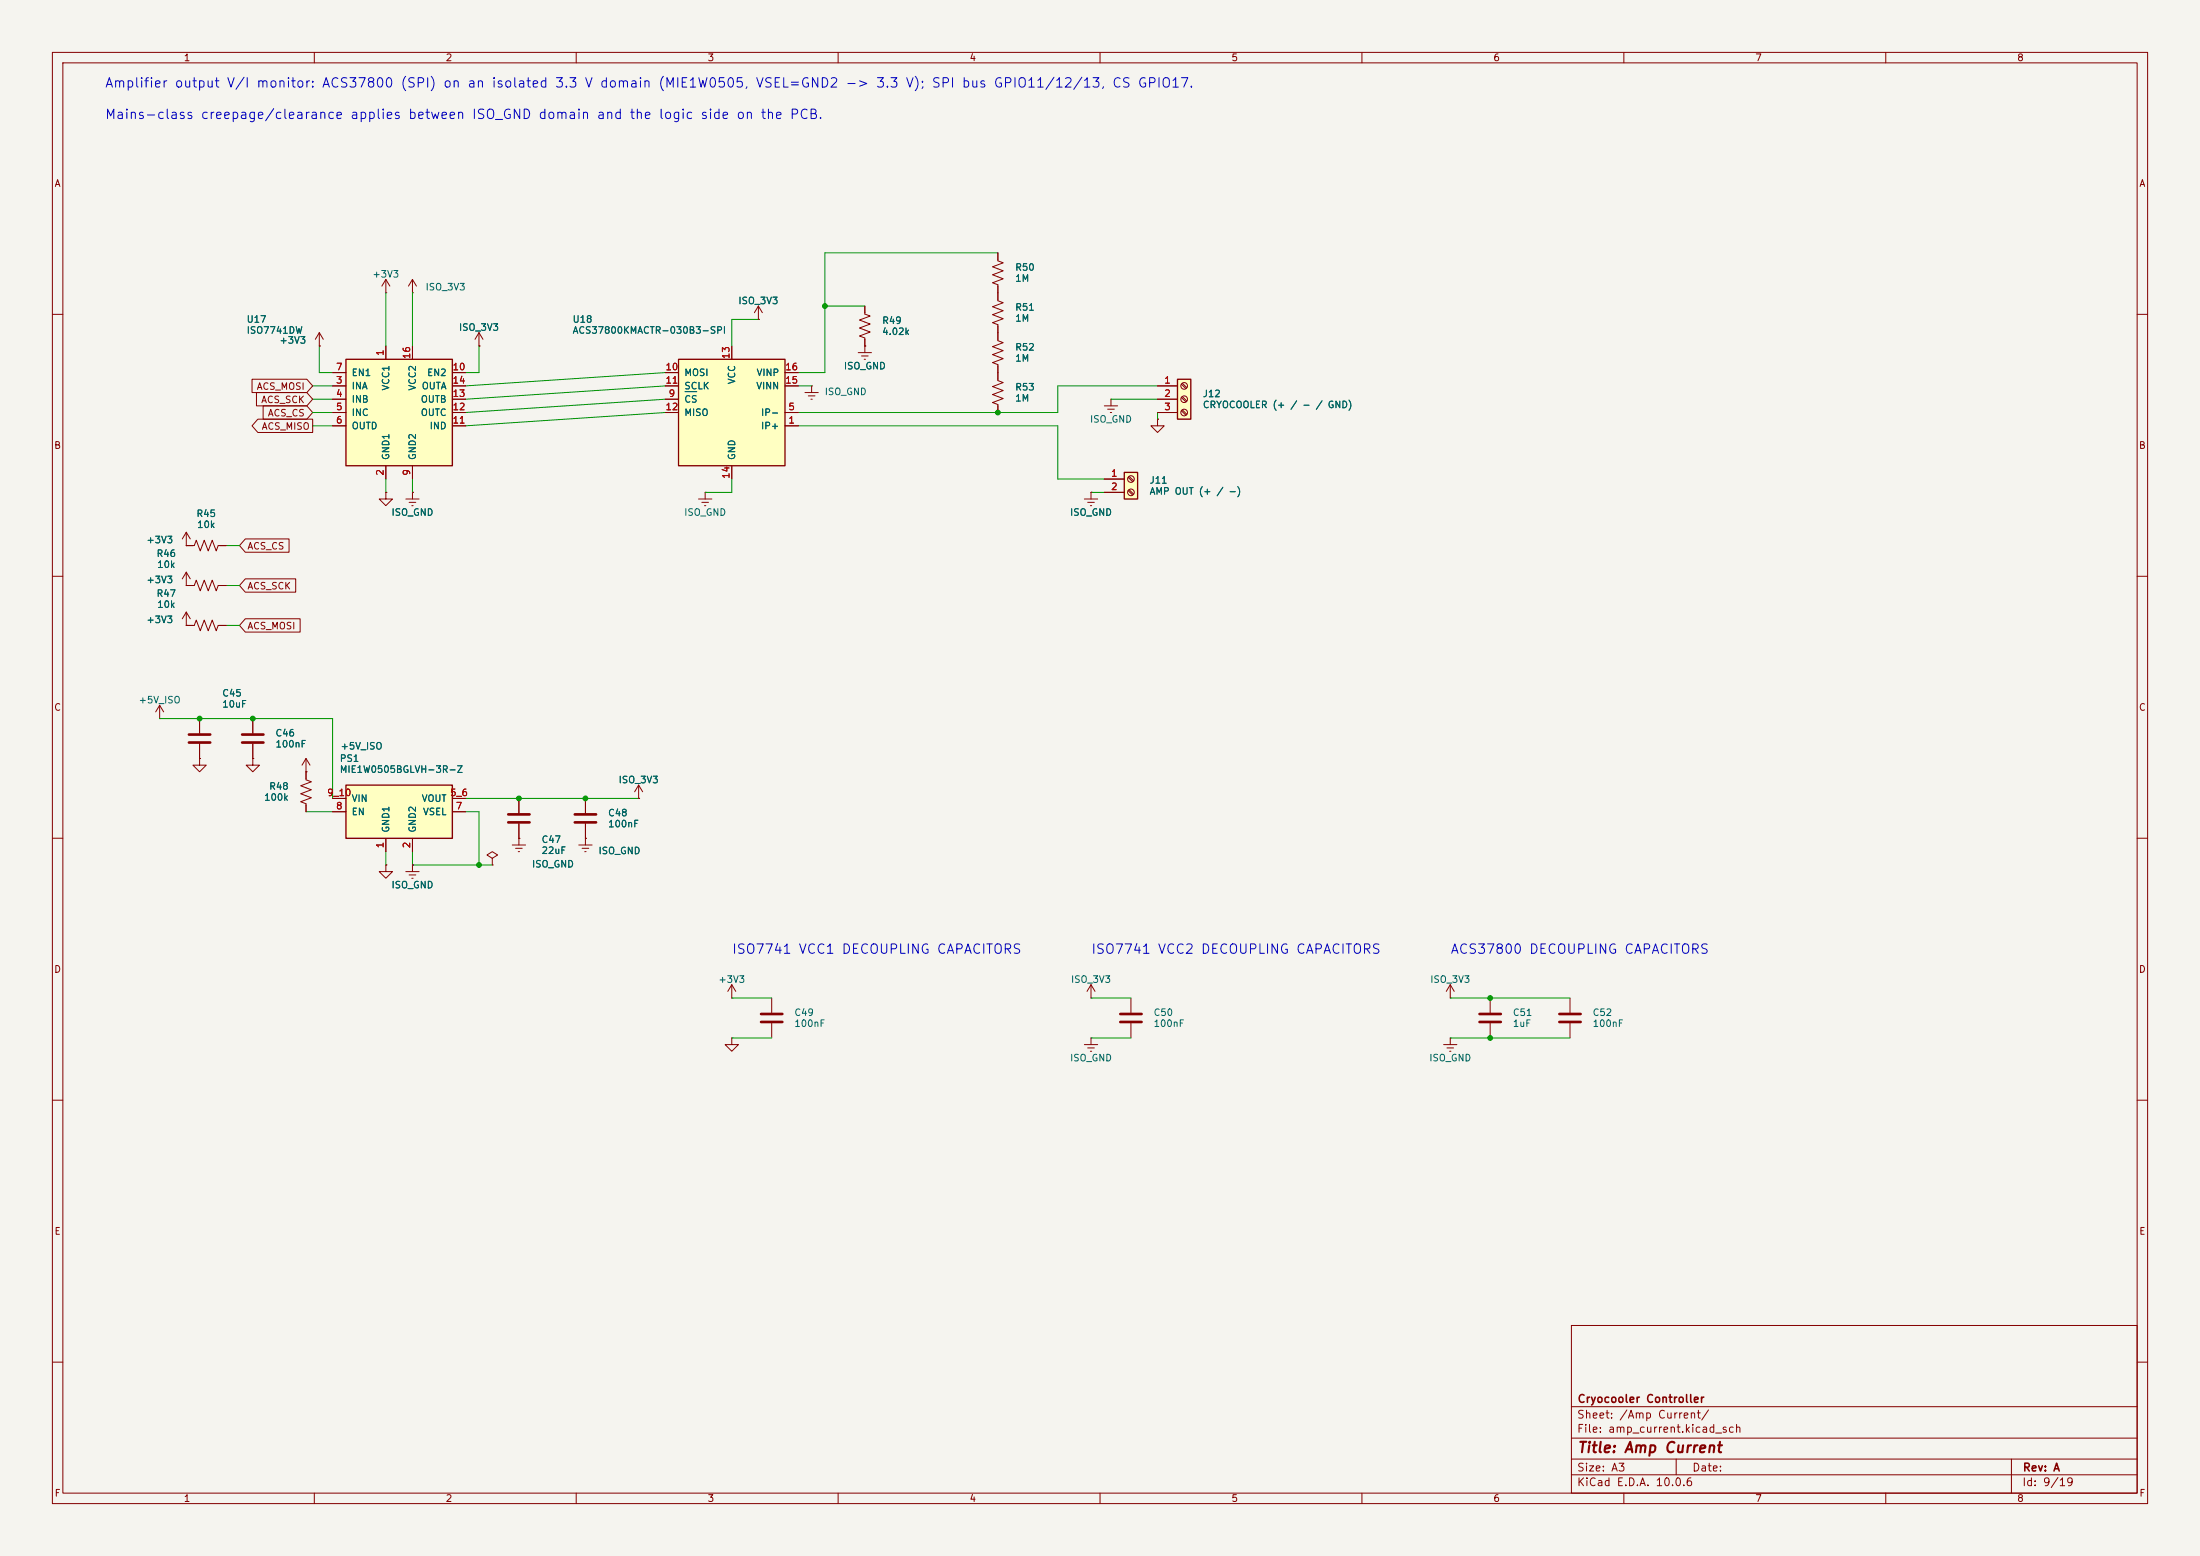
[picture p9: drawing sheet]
<svg xmlns="http://www.w3.org/2000/svg" width="420mm" height="297mm" viewBox="0 0 420 297" stroke-linecap="round" stroke-linejoin="round" font-family="sans-serif">
<path d="M0 0h420v297h-420z" fill="#f5f4ef" stroke="#f5f4ef" stroke-width=".19"/>
<g fill="none" stroke="#840000" stroke-width=".19">
<path d="M10 10h400v277h-400zM12 12h396v273h-396zM60 10v2M110 10v2M160 10v2M210 10v2M260 10v2M310 10v2M360 10v2M10 60h2M91.4 66h.1M91.4 63.5l-.7 1.3"/>
<path d="M91.4 63.5l.8 1.3M91.4 63.5v2.5M408 60h2M10 110h2M408 110h2M10 160h2M38.1 144.8v1.3h1.3l-1.3 1.2-1.3-1.2h1.3M38.1 144.8h.1M408 160h2M10 210h2M408 210h2M300 253h108v32h-108z"/>
<path d="M10 260h2M300 278.5h108M300 274.5h108M300 268.5h108M320 278.5v3M384 278.5v6.5M408 260h2M60 285v2M110 285v2M160 285v2M210 285v2M260 285v2"/>
<path d="M300 281.5h108M310 285v2M360 285v2"/>
</g>
<path d="M214.6 90.2h2.6v5.1h-2.6z" fill="#ffffc2"/>
<path d="M214.6 90.2h2.6v5.1h-2.6z" fill="none" stroke="#840000" stroke-width=".25"/>
<g fill="none" stroke="#840000" stroke-width=".19">
<path d="M210.8 91.4h3.8M210.8 94h3.8M215.4 91.1l.8 .8M215.4 93.6l.8 .9M215.5 90.9l.9 .9M215.5 93.5l.9 .8M30.5 137.2h.1M30.5 134.6l-.8 1.3M30.5 134.6l.7 1.3M30.5 134.6v2.6"/>
<circle cx="215.9" cy="91.4" r=".63"/>
<circle cx="215.9" cy="94" r=".63"/>
</g>
<path d="M224.8 72.4h2.5v7.6h-2.5z" fill="#ffffc2"/>
<path d="M224.8 72.4h2.5v7.6h-2.5z" fill="none" stroke="#840000" stroke-width=".25"/>
<g fill="none" stroke="#840000" stroke-width=".19">
<path d="M221 73.7h3.8M221 76.2h3.8M221 78.7h3.8M225.5 73.3l.9 .9M225.5 75.9l.9 .8M225.5 78.4l.9 .8M225.7 73.2l.9 .8M225.7 75.7l.9 .8M225.7 78.2l.9 .9M73.7 165.1v1.3h1.2l-1.2 1.2-1.3-1.2h1.3M73.7 165.1h.1"/>
<circle cx="226.1" cy="73.7" r=".63"/>
<circle cx="226.1" cy="76.2" r=".63"/>
<circle cx="226.1" cy="78.7" r=".63"/>
</g>
<path d="M66 149.9h20.4v10.1h-20.4z" fill="#ffffc2"/>
<path d="M66 149.9h20.4v10.1h-20.4z" fill="none" stroke="#840000" stroke-width=".25"/>
<g fill="none" stroke="#840000" stroke-width=".19">
<path d="M78.7 55.9h.1M78.7 53.3v2.6M78.7 53.3l-.7 1.3M78.7 53.3l.8 1.3M190.5 48.3v1.5l1 .4-2 .7 2 .8-2 .8 2 .7-2 .8 1 .4v3l1 .4-2 .7 2 .8-2 .8 2 .7-2 .8 1 .4v3l1 .4-2 .8 2 .7-2 .8 2 .8-2 .7 1 .4v1.5M73.7 94v1.3h1.2l-1.2 1.2-1.3-1.2h1.3M73.7 94h.1M77.5 95.3h2.5M78.1 95.9h1.3M78.6 96.5h.3M78.7 94h.1M78.7 94v1.3"/>
<path d="M35.6 104.1h1.5l.4-1 .7 2.1 .8-2.1 .8 2.1 .7-2.1 .8 2.1 .4-1.1h1.5M35.6 111.8h.1M35.6 119.4h1.5l.4-1 .7 2 .8-2 .8 2 .7-2 .8 2 .4-1h1.5M35.6 109.2l-.8 1.3M35.6 109.2l.7 1.3M35.6 109.2v2.6M63.5 152.4h2.5M63.5 154.9h2.5M86.4 152.4h2.5M86.4 154.9h2.5M99.1 152.4v2.8M99.1 157.2v4.1"/>
<path d="M73.7 160v2.6M77.5 166.4h2.5M78.1 167h1.3M78.6 167.6h.3M78.7 165.1h.1M78.7 160v2.6M78.7 165.1v1.3M94 163.8l1-.6-1-.6-1 .6 1 .6v1.3M94 165.1h.1M97.8 161.3h2.5M98.4 161.9h1.3M98.9 162.6h.3"/>
<path d="M99.1 160h.1"/>
</g>
<path d="M97 155.4h4.1M97 157h4.1" fill="none" stroke="#840000" stroke-width=".51"/>
<path d="M66 68.6h20.4v20.3h-20.4z" fill="#ffffc2"/>
<path d="M66 68.6h20.4v20.3h-20.4z" fill="none" stroke="#840000" stroke-width=".25"/>
<g fill="none" stroke="#840000" stroke-width=".19">
<path d="M144.8 58.4l-.8 1.3M144.8 58.4l.7 1.3M144.8 58.4v2.6M165.1 58.4v1.5l1 .4-2 .8 2 .7-2 .8 2 .8-2 .7 1 .4v2.8M61 66h.1M61 63.5l-.8 1.3M61 63.5l.7 1.3M61 63.5v2.5M63.5 73.7h2.5M63.5 76.2h2.5M63.5 78.7h2.5M63.5 71.1h2.5"/>
<path d="M73.7 66v2.6M78.7 66v2.6M86.4 73.7h2.5M86.4 76.2h2.5M86.4 78.7h2.5M86.4 71.1h2.5M144.8 61h.1M153.7 74.9h2.5M154.3 75.6h1.3M154.8 76.2h.3M154.9 73.7h.1M154.9 73.7v1.2"/>
<path d="M163.8 67.3h2.6M164.5 67.9h1.2M165 68.6h.2M165.1 66h.1M190.5 71.1v1.5l1 .4-2 .8 2 .7-2 .8 2 .8-2 .7 1 .4v1.5M210.8 77.5h2.6M211.5 78.1h1.2M212 78.7h.2M212.1 76.2h.1M212.1 76.2v1.3M63.5 81.3h2.5M73.7 88.9v2.5"/>
<path d="M78.7 88.9v2.5M86.4 81.3h2.5M221 80v1.3h1.2l-1.2 1.3-1.3-1.3h1.3M221 80h.1M35.6 119.4h.1M35.6 111.8h1.5l.4-1.1 .7 2.1 .8-2.1 .8 2.1 .7-2.1 .8 2.1 .4-1h1.5M35.6 104.1h.1M35.6 116.8l-.8 1.3M35.6 116.8l.7 1.3M35.6 101.6v2.5M35.6 116.8v2.6M35.6 101.6l-.8 1.3"/>
<path d="M35.6 101.6l.7 1.3M48.3 137.2v2.8M48.3 144.8v1.3h1.2l-1.2 1.2-1.3-1.2h1.3M48.3 144.8h.1M48.3 142v2.8M58.4 147.3h.1M58.4 144.8v4l1 .4-2 .8 2 .7-2 .8 2 .8-2 .7 1 .4v1.5M58.4 144.8l-.7 1.3M58.4 144.8l.8 1.3"/>
</g>
<path d="M46.2 140.2h4.1M46.2 141.7h4.1" fill="none" stroke="#840000" stroke-width=".51"/>
<path d="M129.5 68.6h20.4v20.3h-20.4z" fill="#ffffc2"/>
<path d="M129.5 68.6h20.4v20.3h-20.4z" fill="none" stroke="#840000" stroke-width=".25"/>
<g fill="none" stroke="#840000" stroke-width=".19">
<path d="M73.7 55.9h.1M73.7 53.3l-.8 1.3M73.7 53.3l.7 1.3M73.7 53.3v2.6M165.1 58.4v1.3M190.5 48.3v1.2M190.5 54.6v2.6M48.1 72.4h10.5l1.1 1.3-1.1 1.2h-10.5zM49 74.9h9.6l1.1 1.3-1.1 1.3h-9.6zM50.2 77.5h8.4l1.1 1.2-1.1 1.3h-8.4zM61 66h.1M63.5 78.7h2.5"/>
<path d="M63.5 76.2h2.5M63.5 71.1h2.5M63.5 73.7h2.5M73.7 66v2.6M78.7 66v2.6M86.4 78.7h2.5M86.4 76.2h2.5M86.4 71.1h2.5M86.4 73.7h2.5M91.4 66h.1M127 78.7h2.5M127 76.2h2.5"/>
<path d="M127 71.1h2.5M127 73.7h2.5M139.7 66v2.6M144.8 61h.1M149.9 78.7h2.5M149.9 71.1h2.5M149.9 73.7h2.5M165.1 66h.1M165.1 64.8v1.2M190.5 62.2v2.6M190.5 69.9v2.5M190.5 77.5v1.2"/>
<path d="M221 78.7h3.8M221 76.2h3.8M221 73.7h3.8M49.2 80h10.5v2.6h-10.5l-1.1-1.3zM63.5 81.3h2.5M73.7 94h.1M73.7 88.9v2.5M78.7 94h.1M78.7 88.9v2.5M86.4 81.3h2.5M133.3 95.3h2.6M134 95.9h1.3"/>
<path d="M134.5 96.5h.2M134.6 94h.1M134.6 94v1.3M139.7 88.9v2.5M149.9 81.3h2.5M207 95.3h2.5M207.6 95.9h1.3M208.2 96.5h.2M208.3 94h.1M208.3 94v1.3M210.8 91.4h3.8M210.8 94h3.8"/>
<path d="M221 80h.1M35.6 111.8h.1M35.6 119.4h.1M35.6 104.1h.1M35.6 104.1h1.2M35.6 119.4h1.2M35.6 111.8h1.2M41.9 104.1h1.3M41.9 119.4h1.3M41.9 111.8h1.3M46.8 110.5h9.7v2.5h-9.7l-1.1-1.2zM46.8 102.9h8.4v2.5h-8.4l-1.1-1.3z"/>
<path d="M46.8 118.1h10.5v2.6h-10.5l-1.1-1.3zM38.1 137.2v2.8M48.3 137.2v2.8M38.1 144.8h.1M38.1 142v2.8M48.3 144.8h.1M48.3 142v2.8M58.4 147.3h.1M58.4 147.3v1.3M58.4 153.7v1.2M63.5 152.4h2.5M63.5 154.9h2.5"/>
<path d="M86.4 152.4h2.5M86.4 154.9h2.5M99.1 152.4v2.8M99.1 157.2v2.8M111.8 152.4v2.8M111.8 157.2v4.1M121.9 152.4h.1M121.9 149.9l-.7 1.2M121.9 149.9l.8 1.2M121.9 149.9v2.5M73.7 165.1h.1M73.7 160v2.6"/>
<path d="M78.7 165.1h.1M78.7 160v2.6M99.1 160h.1M110.5 161.3h2.5M111.1 161.9h1.3M111.6 162.6h.3M111.8 160h.1M139.7 190.5h.1M139.7 198.1v1.3h1.3l-1.3 1.3-1.3-1.3h1.3M139.7 198.1h.1M139.7 188v2.5M139.7 188l-.8 1.2"/>
<path d="M139.7 188l.8 1.2M147.3 190.5v2.8M147.3 195.3v2.8M207 199.4h2.5M208.3 198.1h.1M208.3 190.5h.1M208.3 188v2.5M208.3 198.1v1.3M208.3 188l-.8 1.2M208.3 188l.7 1.2M215.9 190.5v2.8M215.9 195.3v2.8"/>
<path d="M275.6 199.4h2.5M276.9 198.1h.1M276.9 190.5h.1M276.9 188v2.5M276.9 198.1v1.3M276.9 188l-.8 1.2M276.9 188l.7 1.2M284.5 190.5v2.8M284.5 195.3v2.8M299.7 190.5v2.8M299.7 195.3v2.8M207.6 200h1.3"/>
<path d="M208.2 200.7h.2M276.2 200h1.3M276.7 200.7h.3"/>
</g>
<path d="M130.8 74.8h2.2" fill="none" stroke="#006464" stroke-width=".19"/>
<path d="M36.1 140.2h4M36.1 141.7h4M109.7 155.4h4.1M109.7 157h4.1M145.3 193.5h4.1M145.3 195.1h4.1M213.9 193.5h4M213.9 195.1h4M282.4 193.5h4.1M282.4 195.1h4.1M297.7 193.5h4.1M297.7 195.1h4.1" fill="none" stroke="#840000" stroke-width=".51"/>
<g fill="none" stroke="#009600" stroke-width=".19">
<path d="M73.7 55.9v10.1M78.7 55.9v10.1M157.5 58.4h7.6M190.5 48.3h-33v22.8h-5.1M59.7 78.7h3.8M59.7 73.7h3.8M59.7 76.2h3.8M61 66v5.1h2.5M91.4 66v5.1h-2.5M127 71.1l-38.1 2.6M127 73.7l-38.1 2.5M127 78.7l-38.1 2.6"/>
<path d="M127 76.2l-38.1 2.5M144.8 61h-5.1v5M152.4 73.7h2.5M212.1 76.2h8.9M221 73.7h-19.1v5h-49.5M221 78.7v1.3M59.7 81.3h3.8M73.7 91.4v2.6M78.7 91.4v2.6M139.7 91.4v2.6h-5.1M152.4 81.3h49.5v10.1h8.9M208.3 94h2.5"/>
<path d="M43.2 104.1h2.5M43.2 111.8h2.5M43.2 119.4h2.5M30.5 137.2h33v15.2M58.4 154.9h5.1M88.9 152.4h33M88.9 154.9h2.5v10.2M73.7 162.6v2.5M78.7 162.6v2.5h15.3M139.7 190.5h7.6M139.7 198.1h7.6M208.3 190.5h7.6"/>
<path d="M208.3 198.1h7.6M276.9 190.5h22.8M276.9 198.1h22.8"/>
</g>
<g fill="#009600" stroke="#009600" stroke-width=".19">
<circle cx="38.1" cy="137.2" r=".46"/>
<circle cx="91.4" cy="165.1" r=".46"/>
<circle cx="48.3" cy="137.2" r=".46"/>
<circle cx="157.5" cy="58.4" r=".46"/>
<circle cx="190.5" cy="78.7" r=".46"/>
<circle cx="99.1" cy="152.4" r=".46"/>
<circle cx="111.8" cy="152.4" r=".46"/>
<circle cx="284.5" cy="190.5" r=".46"/>
<circle cx="284.5" cy="198.1" r=".46"/>
</g>
<text font-size="2" fill="#840000" x="301" y="277.8">Title: Amp Current</text>
<g font-size="1.8" fill="#0000c2">
<text x="19.9" y="17.2">Amplifier output V/I monitor: ACS37800 (SPI) on an isolated 3.3 V domain (MIE1W0505, VSEL=GND2 -&gt; 3.3 V); SPI bus GPIO11/12/13, CS GPIO17.</text>
<text x="19.9" y="23.2">Mains-class creepage/clearance applies between ISO_GND domain and the logic side on the PCB.</text>
<text x="139.6" y="182.5">ISO7741 VCC1 DECOUPLING CAPACITORS</text>
<text x="208.2" y="182.5">ISO7741 VCC2 DECOUPLING CAPACITORS</text>
<text x="276.8" y="182.5">ACS37800 DECOUPLING CAPACITORS</text>
</g>
<g font-size="1.5" fill="#840000">
<text x="301" y="268.1">Cryocooler Controller</text>
<text x="300.9" y="273.8">File: amp_current.kicad_sch</text>
<text x="300.9" y="271.1">Sheet: /Amp Current/</text>
<text x="300.9" y="281.2">Size: A3</text>
<text x="322.9" y="281.2">Date:</text>
<text x="386" y="281.2">Rev: A</text>
<text x="300.9" y="284">KiCad E.D.A. 10.0.6</text>
<text x="385.9" y="284">Id: 9/19</text>
</g>
<g font-size="1.3" fill="#840000">
<text x="35" y="12">1</text>
<text x="85" y="12">2</text>
<text x="135" y="12">3</text>
<text x="185" y="12">4</text>
<text x="235" y="12">5</text>
<text x="285" y="12">6</text>
<text x="335" y="12">7</text>
<text x="385" y="12">8</text>
<text x="10.3" y="36">A</text>
<text x="408.3" y="36">A</text>
<text x="48.9" y="74.7">ACS_MOSI</text>
<text x="49.7" y="77.3">ACS_SCK</text>
<text x="49.9" y="82.3">ACS_MISO</text>
<text x="51" y="79.8">ACS_CS</text>
<text x="10.2" y="86">B</text>
<text x="408.2" y="86">B</text>
<text x="47.1" y="105.2">ACS_CS</text>
<text x="47.1" y="112.8">ACS_SCK</text>
<text x="47.1" y="120.4">ACS_MOSI</text>
<text x="10.2" y="136">C</text>
<text x="408.2" y="136">C</text>
<text x="10.2" y="186">D</text>
<text x="408.2" y="186">D</text>
<text x="10.3" y="236">E</text>
<text x="408.3" y="236">E</text>
<text x="10.3" y="286">F</text>
<text x="35" y="287">1</text>
<text x="85" y="287">2</text>
<text x="135" y="287">3</text>
<text x="185" y="287">4</text>
<text x="235" y="287">5</text>
<text x="285" y="287">6</text>
<text x="335" y="287">7</text>
<text x="385" y="287">8</text>
<text x="408.3" y="286">F</text>
</g>
<g font-size="1.3" fill="#006464">
<text x="71" y="53.3">+3V3</text>
<text x="193.7" y="52">R50</text>
<text x="81.1" y="55.7">ISO_3V3</text>
<text x="140.8" y="58.4">ISO_3V3</text>
<text x="193.7" y="59.6">R51</text>
<text x="193.7" y="54.1">1M</text>
<text x="47" y="61.9">U17</text>
<text x="47" y="64">ISO7741DW</text>
<text x="53.2" y="65.9">+3V3</text>
<text x="87.5" y="63.4">ISO_3V3</text>
<text x="109.2" y="61.9">U18</text>
<text x="109.2" y="64">ACS37800KMACTR-030B3-SPI</text>
<text x="168.3" y="62.1">R49</text>
<text x="168.3" y="64.2">4.02k</text>
<text x="193.7" y="61.7">1M</text>
<text x="161" y="70.8">ISO_GND</text>
<text x="193.7" y="67.2">R52</text>
<text x="193.7" y="69.3">1M</text>
<text x="67" y="74.6">INA</text>
<text x="67" y="77.2">INB</text>
<text x="67" y="72.1">EN1</text>
<text x="74.6" y="74.7" transform="rotate(-90 74.6 74.7)">VCC1</text>
<text x="79.7" y="74.7" transform="rotate(-90 79.7 74.7)">VCC2</text>
<text x="80.2" y="77.2">OUTB</text>
<text x="80.4" y="74.6">OUTA</text>
<text x="81.4" y="72.1">EN2</text>
<text x="130.5" y="77.2">CS</text>
<text x="130.5" y="72.1">MOSI</text>
<text x="130.5" y="74.6">SCLK</text>
<text x="140.7" y="73.5" transform="rotate(-90 140.7 73.5)">VCC</text>
<text x="144.3" y="74.6">VINN</text>
<text x="144.3" y="72.1">VINP</text>
<text x="157.3" y="75.7">ISO_GND</text>
<text x="193.7" y="74.8">R53</text>
<text x="193.7" y="76.9">1M</text>
<text x="229.5" y="76.1">J12</text>
<text x="67" y="79.7">INC</text>
<text x="67" y="82.2">OUTD</text>
<text x="80.2" y="79.7">OUTC</text>
<text x="81.9" y="82.2">IND</text>
<text x="130.5" y="79.7">MISO</text>
<text x="145.2" y="82.2">IP+</text>
<text x="145.2" y="79.7">IP-</text>
<text x="208" y="81">ISO_GND</text>
<text x="229.5" y="78.2">CRYOCOOLER (+ / - / GND)</text>
<text x="74.6" y="87.9" transform="rotate(-90 74.6 87.9)">GND1</text>
<text x="79.7" y="87.9" transform="rotate(-90 79.7 87.9)">GND2</text>
<text x="140.7" y="87.9" transform="rotate(-90 140.7 87.9)">GND</text>
<text x="219.4" y="92.6">J11</text>
<text x="219.4" y="94.7">AMP OUT (+ / -)</text>
<text x="37.4" y="99">R45</text>
<text x="37.5" y="101.1">10k</text>
<text x="74.6" y="98.8">ISO_GND</text>
<text x="130.5" y="98.8">ISO_GND</text>
<text x="204.2" y="98.8">ISO_GND</text>
<text x="27.8" y="104">+3V3</text>
<text x="29.8" y="106.6">R46</text>
<text x="27.8" y="111.6">+3V3</text>
<text x="29.9" y="108.7">10k</text>
<text x="27.8" y="119.2">+3V3</text>
<text x="29.8" y="114.2">R47</text>
<text x="29.9" y="116.3">10k</text>
<text x="26.4" y="134.6">+5V_ISO</text>
<text x="42.3" y="133.3">C45</text>
<text x="42.3" y="135.4">10uF</text>
<text x="52.5" y="140.9">C46</text>
<text x="52.5" y="143">100nF</text>
<text x="64.9" y="143.4">+5V_ISO</text>
<text x="64.8" y="145.7">PS1</text>
<text x="64.8" y="147.8">MIE1W0505BGLVH-3R-Z</text>
<text x="118" y="149.8">ISO_3V3</text>
<text x="50.3" y="153.1">100k</text>
<text x="51.3" y="151">R48</text>
<text x="67" y="155.9">EN</text>
<text x="67" y="153.4">VIN</text>
<text x="80.4" y="153.4">VOUT</text>
<text x="80.6" y="155.9">VSEL</text>
<text x="74.6" y="159" transform="rotate(-90 74.6 159)">GND1</text>
<text x="79.7" y="159" transform="rotate(-90 79.7 159)">GND2</text>
<text x="103.3" y="161.2">C47</text>
<text x="116" y="156.1">C48</text>
<text x="116" y="158.2">100nF</text>
<text x="101.4" y="165.9">ISO_GND</text>
<text x="103.3" y="163.3">22uF</text>
<text x="114.1" y="163.4">ISO_GND</text>
<text x="74.6" y="169.9">ISO_GND</text>
<text x="137" y="187.9">+3V3</text>
<text x="204.3" y="187.9">ISO_3V3</text>
<text x="272.9" y="187.9">ISO_3V3</text>
<text x="151.5" y="194.2">C49</text>
<text x="151.5" y="196.3">100nF</text>
<text x="220.1" y="194.2">C50</text>
<text x="220.1" y="196.3">100nF</text>
<text x="288.7" y="194.2">C51</text>
<text x="288.7" y="196.3">1uF</text>
<text x="303.9" y="194.2">C52</text>
<text x="303.9" y="196.3">100nF</text>
<text x="204.2" y="202.9">ISO_GND</text>
<text x="272.7" y="202.9">ISO_GND</text>
</g>
<g font-size="1.3" fill="#a90000">
<text x="64" y="71">7</text>
<text x="73.5" y="68" transform="rotate(-90 73.5 68)">1</text>
<text x="78.6" y="68.6" transform="rotate(-90 78.6 68.6)">16</text>
<text x="86.3" y="71">10</text>
<text x="126.9" y="71">10</text>
<text x="139.6" y="68.6" transform="rotate(-90 139.6 68.6)">13</text>
<text x="149.8" y="71">16</text>
<text x="64" y="73.5">3</text>
<text x="64" y="76.1">4</text>
<text x="86.3" y="76.1">13</text>
<text x="86.3" y="73.5">14</text>
<text x="126.9" y="73.5">11</text>
<text x="127.5" y="76.1">9</text>
<text x="149.8" y="73.5">15</text>
<text x="222.2" y="73.5">1</text>
<text x="222.2" y="76.1">2</text>
<text x="64" y="78.6">5</text>
<text x="64" y="81.1">6</text>
<text x="86.3" y="81.1">11</text>
<text x="86.3" y="78.6">12</text>
<text x="126.9" y="78.6">12</text>
<text x="150.4" y="81.1">1</text>
<text x="150.4" y="78.6">5</text>
<text x="222.2" y="78.6">3</text>
<text x="73.5" y="90.9" transform="rotate(-90 73.5 90.9)">2</text>
<text x="78.6" y="90.9" transform="rotate(-90 78.6 90.9)">9</text>
<text x="139.6" y="91.5" transform="rotate(-90 139.6 91.5)">14</text>
<text x="212" y="91.3">1</text>
<text x="212" y="93.8">2</text>
<text x="62.3" y="152.3">9_10</text>
<text x="64" y="154.8">8</text>
<text x="85.8" y="152.3">5_6</text>
<text x="86.9" y="154.8">7</text>
<text x="73.5" y="162" transform="rotate(-90 73.5 162)">1</text>
<text x="78.6" y="162" transform="rotate(-90 78.6 162)">2</text>
</g>
</svg>
